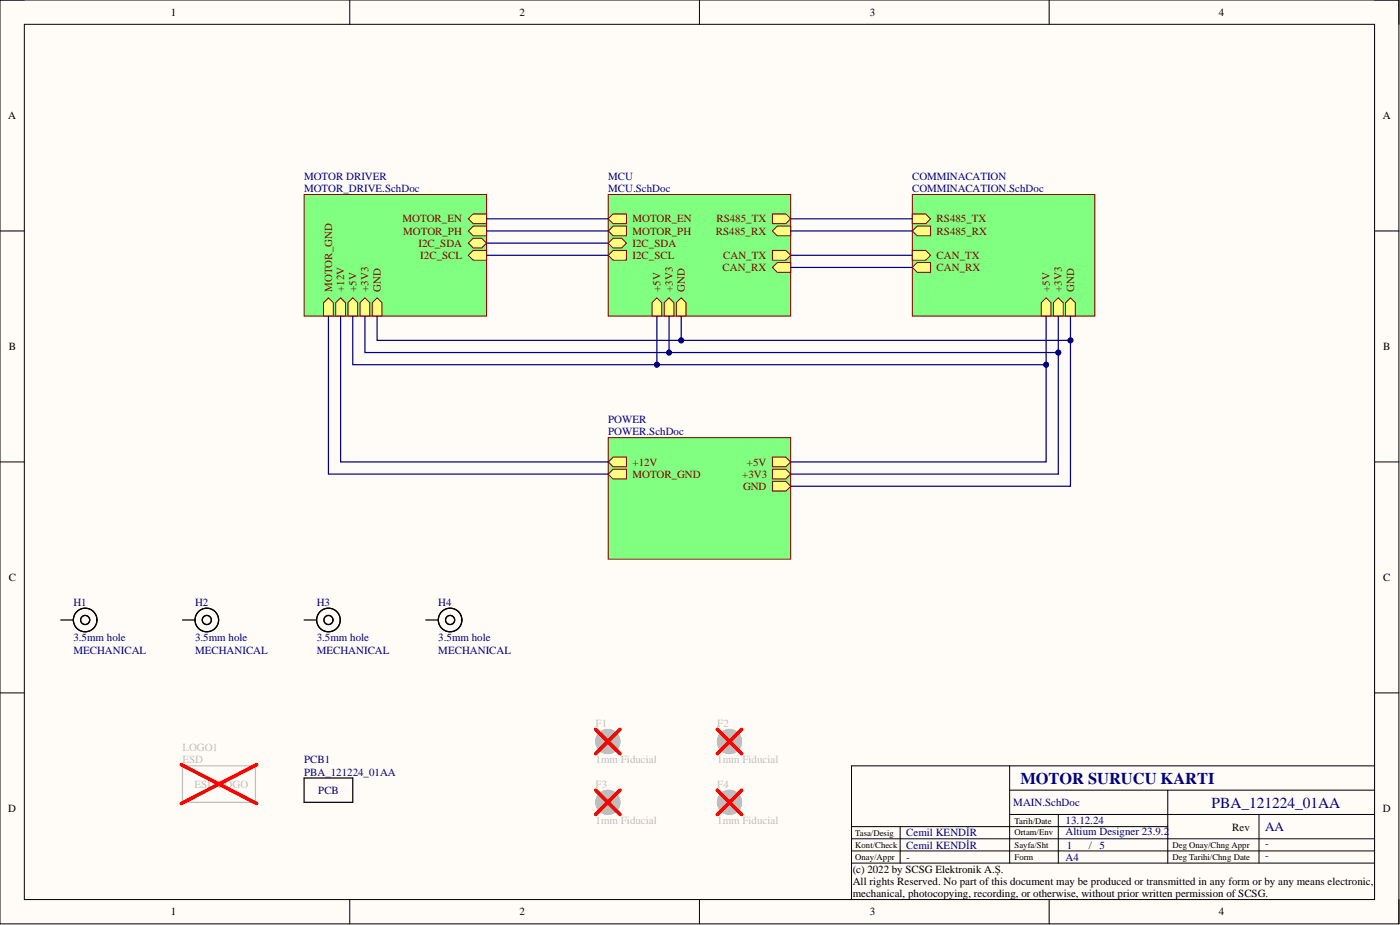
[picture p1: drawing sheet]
<svg xmlns="http://www.w3.org/2000/svg" width="292mm" height="193mm" viewBox="0 0 292 193" stroke-linecap="round" stroke-linejoin="round" font-family="sans-serif">
<path d="M0 0h291.9v192.7h-291.9z" fill-rule="evenodd" fill="#fffcf8"/>
<path d="M0 0h291.9v192.7h-291.9z" fill="none" stroke="#000" stroke-width=".21"/>
<path d="M5.1 5.1h281.7v182.6h-281.7z" fill-rule="evenodd" fill="#fffcf8"/>
<g fill="none" stroke="#000" stroke-width=".21">
<path d="M0 0h5.1M5.1 5.1h281.7v182.6h-281.7zM73 0v5.1M145.9 0v5.1M218.9 0v5.1M286.8 0h5.1v5.1M0 48.2h5.1M286.8 48.2h5.1M0 96.4h5.1M286.8 96.4h5.1M0 144.6h5.1M210.7 159.8v20.3"/>
<path d="M286.8 144.6h5.1M286.8 159.8h-109.1v27.9M177.7 177.5h109.1M177.7 175h109.1M177.7 172.4h65.9M187.8 172.4v7.7M210.7 169.9h76.1M210.7 164.8h76.1M220.8 169.9v10.2M243.6 164.8v15.3M262.7 169.9v10.2M73 187.7v5"/>
<path d="M145.9 187.7v5M177.7 180.1h109.1M218.9 187.7v5M291.9 187.7v5"/>
</g>
<path d="M38.1 159.8h15.2v7.6h-15.2z" fill="none" stroke="#bfbebc" stroke-width=".25"/>
<path d="M37.8 159.5l15.8 8.1M53.6 159.5l-15.8 8.1" fill="none" stroke="#f00" stroke-width=".76"/>
<circle cx="126.8" cy="167.4" r="2.54" fill="#bfbebc"/>
<circle cx="126.8" cy="167.4" r="2.54" fill="none" stroke="#bfbebc" stroke-width=".21"/>
<circle cx="126.8" cy="167.4" r="2.46" fill="none" stroke="#bfbebc" stroke-width=".25"/>
<path d="M124.3 164.8l5.1 5.1M129.4 164.8l-5.1 5.1" fill="none" stroke="#f00" stroke-width=".76"/>
<circle cx="152.2" cy="167.4" r="2.54" fill="#bfbebc"/>
<circle cx="152.2" cy="167.4" r="2.54" fill="none" stroke="#bfbebc" stroke-width=".21"/>
<circle cx="152.2" cy="167.4" r="2.46" fill="none" stroke="#bfbebc" stroke-width=".25"/>
<path d="M149.7 164.8l5 5.1M154.7 164.8l-5 5.1" fill="none" stroke="#f00" stroke-width=".76"/>
<circle cx="126.8" cy="154.7" r="2.54" fill="#bfbebc"/>
<circle cx="126.8" cy="154.7" r="2.54" fill="none" stroke="#bfbebc" stroke-width=".21"/>
<circle cx="126.8" cy="154.7" r="2.46" fill="none" stroke="#bfbebc" stroke-width=".25"/>
<path d="M124.3 152.2l5.1 5M129.4 152.2l-5.1 5" fill="none" stroke="#f00" stroke-width=".76"/>
<circle cx="152.2" cy="154.7" r="2.54" fill="#bfbebc"/>
<circle cx="152.2" cy="154.7" r="2.54" fill="none" stroke="#bfbebc" stroke-width=".21"/>
<circle cx="152.2" cy="154.7" r="2.46" fill="none" stroke="#bfbebc" stroke-width=".25"/>
<path d="M149.7 152.2l5 5M154.7 152.2l-5 5" fill="none" stroke="#f00" stroke-width=".76"/>
<path d="M63.5 162.3h10.1v5.1h-10.1z" fill="none" stroke="#000" stroke-width=".25"/>
<path d="M126.9 40.6h38.1v25.3h-38.1z" fill-rule="evenodd" fill="#80ff80"/>
<path d="M126.9 40.6h38.1v25.3h-38.1z" fill="none" stroke="#800000" stroke-width=".21"/>
<path d="M138.6 63.1l1-1 1 1v2.8h-2z" fill-rule="evenodd" fill="#ffff80"/>
<path d="M138.6 63.1l1-1 1 1v2.8h-2z" fill="none" stroke="#800000" stroke-width=".21"/>
<path d="M141.1 63.1l1-1 1 1v2.8h-2z" fill-rule="evenodd" fill="#ffff80"/>
<path d="M141.1 63.1l1-1 1 1v2.8h-2z" fill="none" stroke="#800000" stroke-width=".21"/>
<path d="M136 63.1l1.1-1 1 1v2.8h-2.1z" fill-rule="evenodd" fill="#ffff80"/>
<path d="M136 63.1l1.1-1 1 1v2.8h-2.1z" fill="none" stroke="#800000" stroke-width=".21"/>
<path d="M161.2 44.6h2.8l1 1-1 1.1h-2.8z" fill-rule="evenodd" fill="#ffff80"/>
<path d="M161.2 44.6h2.8l1 1-1 1.1h-2.8z" fill="none" stroke="#800000" stroke-width=".21"/>
<path d="M161.2 48.2l1-1h2.8v2h-2.8z" fill-rule="evenodd" fill="#ffff80"/>
<path d="M161.2 48.2l1-1h2.8v2h-2.8z" fill="none" stroke="#800000" stroke-width=".21"/>
<path d="M161.2 52.2h2.8l1 1.1-1 1h-2.8z" fill-rule="evenodd" fill="#ffff80"/>
<path d="M161.2 52.2h2.8l1 1.1-1 1h-2.8z" fill="none" stroke="#800000" stroke-width=".21"/>
<path d="M161.2 55.8l1-1h2.8v2h-2.8z" fill-rule="evenodd" fill="#ffff80"/>
<path d="M161.2 55.8l1-1h2.8v2h-2.8z" fill="none" stroke="#800000" stroke-width=".21"/>
<path d="M126.9 45.6l1-1h2.8v2.1h-2.8z" fill-rule="evenodd" fill="#ffff80"/>
<path d="M126.9 45.6l1-1h2.8v2.1h-2.8z" fill="none" stroke="#800000" stroke-width=".21"/>
<path d="M126.9 48.2l1-1h2.8v2h-2.8z" fill-rule="evenodd" fill="#ffff80"/>
<path d="M126.9 48.2l1-1h2.8v2h-2.8z" fill="none" stroke="#800000" stroke-width=".21"/>
<path d="M126.9 50.7l1-1h1.8l1 1-1 1h-1.8z" fill-rule="evenodd" fill="#ffff80"/>
<path d="M126.9 50.7l1-1h1.8l1 1-1 1h-1.8z" fill="none" stroke="#800000" stroke-width=".21"/>
<path d="M126.9 53.3l1-1.1h2.8v2.1h-2.8z" fill-rule="evenodd" fill="#ffff80"/>
<path d="M126.9 53.3l1-1.1h2.8v2.1h-2.8z" fill="none" stroke="#800000" stroke-width=".21"/>
<path d="M190.4 40.6h38v25.3h-38z" fill-rule="evenodd" fill="#80ff80"/>
<path d="M190.4 40.6h38v25.3h-38z" fill="none" stroke="#800000" stroke-width=".21"/>
<path d="M217.3 63.1l1-1 1 1v2.8h-2z" fill-rule="evenodd" fill="#ffff80"/>
<path d="M217.3 63.1l1-1 1 1v2.8h-2z" fill="none" stroke="#800000" stroke-width=".21"/>
<path d="M222.3 63.1l1-1 1.1 1v2.8h-2.1z" fill-rule="evenodd" fill="#ffff80"/>
<path d="M222.3 63.1l1-1 1.1 1v2.8h-2.1z" fill="none" stroke="#800000" stroke-width=".21"/>
<path d="M219.8 63.1l1-1 1 1v2.8h-2z" fill-rule="evenodd" fill="#ffff80"/>
<path d="M219.8 63.1l1-1 1 1v2.8h-2z" fill="none" stroke="#800000" stroke-width=".21"/>
<path d="M190.4 44.6h2.7l1.1 1-1.1 1.1h-2.7z" fill-rule="evenodd" fill="#ffff80"/>
<path d="M190.4 44.6h2.7l1.1 1-1.1 1.1h-2.7z" fill="none" stroke="#800000" stroke-width=".21"/>
<path d="M190.4 48.2l1-1h2.8v2h-2.8z" fill-rule="evenodd" fill="#ffff80"/>
<path d="M190.4 48.2l1-1h2.8v2h-2.8z" fill="none" stroke="#800000" stroke-width=".21"/>
<path d="M190.4 52.2h2.7l1.1 1.1-1.1 1h-2.7z" fill-rule="evenodd" fill="#ffff80"/>
<path d="M190.4 52.2h2.7l1.1 1.1-1.1 1h-2.7z" fill="none" stroke="#800000" stroke-width=".21"/>
<path d="M190.4 55.8l1-1h2.8v2h-2.8z" fill-rule="evenodd" fill="#ffff80"/>
<path d="M190.4 55.8l1-1h2.8v2h-2.8z" fill="none" stroke="#800000" stroke-width=".21"/>
<path d="M126.9 91.3h38.1v25.4h-38.1z" fill-rule="evenodd" fill="#80ff80"/>
<path d="M126.9 91.3h38.1v25.4h-38.1z" fill="none" stroke="#800000" stroke-width=".21"/>
<path d="M126.9 96.4l1-1h2.8v2h-2.8z" fill-rule="evenodd" fill="#ffff80"/>
<path d="M126.9 96.4l1-1h2.8v2h-2.8z" fill="none" stroke="#800000" stroke-width=".21"/>
<path d="M161.2 95.4h2.8l1 1-1 1h-2.8z" fill-rule="evenodd" fill="#ffff80"/>
<path d="M161.2 95.4h2.8l1 1-1 1h-2.8z" fill="none" stroke="#800000" stroke-width=".21"/>
<path d="M161.2 97.9h2.8l1 1-1 1h-2.8z" fill-rule="evenodd" fill="#ffff80"/>
<path d="M161.2 97.9h2.8l1 1-1 1h-2.8z" fill="none" stroke="#800000" stroke-width=".21"/>
<path d="M161.2 100.4h2.8l1 1-1 1.1h-2.8z" fill-rule="evenodd" fill="#ffff80"/>
<path d="M161.2 100.4h2.8l1 1-1 1.1h-2.8z" fill="none" stroke="#800000" stroke-width=".21"/>
<path d="M126.9 98.9l1-1h2.8v2h-2.8z" fill-rule="evenodd" fill="#ffff80"/>
<path d="M126.9 98.9l1-1h2.8v2h-2.8z" fill="none" stroke="#800000" stroke-width=".21"/>
<path d="M63.5 40.6h38v25.3h-38z" fill-rule="evenodd" fill="#80ff80"/>
<path d="M63.5 40.6h38v25.3h-38z" fill="none" stroke="#800000" stroke-width=".21"/>
<path d="M70 63.1l1.1-1 1 1v2.8h-2.1z" fill-rule="evenodd" fill="#ffff80"/>
<path d="M70 63.1l1.1-1 1 1v2.8h-2.1z" fill="none" stroke="#800000" stroke-width=".21"/>
<path d="M67.5 63.1l1-1 1 1v2.8h-2z" fill-rule="evenodd" fill="#ffff80"/>
<path d="M67.5 63.1l1-1 1 1v2.8h-2z" fill="none" stroke="#800000" stroke-width=".21"/>
<path d="M75.1 63.1l1-1 1.1 1v2.8h-2.1z" fill-rule="evenodd" fill="#ffff80"/>
<path d="M75.1 63.1l1-1 1.1 1v2.8h-2.1z" fill="none" stroke="#800000" stroke-width=".21"/>
<path d="M77.7 63.1l1-1 1 1v2.8h-2z" fill-rule="evenodd" fill="#ffff80"/>
<path d="M77.7 63.1l1-1 1 1v2.8h-2z" fill="none" stroke="#800000" stroke-width=".21"/>
<path d="M72.6 63.1l1-1 1 1v2.8h-2z" fill-rule="evenodd" fill="#ffff80"/>
<path d="M72.6 63.1l1-1 1 1v2.8h-2z" fill="none" stroke="#800000" stroke-width=".21"/>
<path d="M97.7 45.6l1-1h2.8v2.1h-2.8z" fill-rule="evenodd" fill="#ffff80"/>
<path d="M97.7 45.6l1-1h2.8v2.1h-2.8z" fill="none" stroke="#800000" stroke-width=".21"/>
<path d="M97.7 48.2l1-1h2.8v2h-2.8z" fill-rule="evenodd" fill="#ffff80"/>
<path d="M97.7 48.2l1-1h2.8v2h-2.8z" fill="none" stroke="#800000" stroke-width=".21"/>
<path d="M97.7 50.7l1-1h1.8l1 1-1 1h-1.8z" fill-rule="evenodd" fill="#ffff80"/>
<path d="M97.7 50.7l1-1h1.8l1 1-1 1h-1.8z" fill="none" stroke="#800000" stroke-width=".21"/>
<path d="M97.7 53.3l1-1.1h2.8v2.1h-2.8z" fill-rule="evenodd" fill="#ffff80"/>
<path d="M97.7 53.3l1-1.1h2.8v2.1h-2.8z" fill="none" stroke="#800000" stroke-width=".21"/>
<g fill="none" stroke="#000" stroke-width=".25">
<path d="M12.7 129.3h2.5"/>
<circle cx="17.8" cy="129.3" r=".95"/>
<circle cx="17.8" cy="129.3" r="2.46"/>
</g>
<path d="M68.5 65.9v33h58.4M71.1 65.9v30.5h55.8M139.6 65.9v7.6" fill="none" stroke="#000080" stroke-width=".25"/>
<circle cx="139.6" cy="73.5" r=".51" fill="#000080"/>
<circle cx="139.6" cy="73.5" r=".51" fill="none" stroke="#000080" stroke-width=".21"/>
<path d="M142.1 65.9v5.1" fill="none" stroke="#000080" stroke-width=".25"/>
<circle cx="142.1" cy="71" r=".51" fill="#000080"/>
<circle cx="142.1" cy="71" r=".51" fill="none" stroke="#000080" stroke-width=".21"/>
<path d="M137.1 65.9v10.2" fill="none" stroke="#000080" stroke-width=".25"/>
<circle cx="137.1" cy="76.1" r=".51" fill="#000080"/>
<circle cx="137.1" cy="76.1" r=".51" fill="none" stroke="#000080" stroke-width=".21"/>
<path d="M220.8 73.5v25.4h-55.8" fill="none" stroke="#000080" stroke-width=".25"/>
<circle cx="220.8" cy="73.5" r=".51" fill="#000080"/>
<circle cx="220.8" cy="73.5" r=".51" fill="none" stroke="#000080" stroke-width=".21"/>
<path d="M165 45.6h25.4M165 48.2h25.4M165 53.3h25.4M165 55.8h25.4M78.7 65.9v5.1h144.6" fill="none" stroke="#000080" stroke-width=".25"/>
<circle cx="223.3" cy="71" r=".51" fill="#000080"/>
<circle cx="223.3" cy="71" r=".51" fill="none" stroke="#000080" stroke-width=".21"/>
<circle cx="142.1" cy="71" r=".51" fill="#000080"/>
<circle cx="142.1" cy="71" r=".51" fill="none" stroke="#000080" stroke-width=".21"/>
<path d="M223.3 65.9v35.5h-58.3" fill="none" stroke="#000080" stroke-width=".25"/>
<circle cx="223.3" cy="71" r=".51" fill="#000080"/>
<circle cx="223.3" cy="71" r=".51" fill="none" stroke="#000080" stroke-width=".21"/>
<path d="M76.1 65.9v7.6h144.7v-7.6" fill="none" stroke="#000080" stroke-width=".25"/>
<circle cx="220.8" cy="73.5" r=".51" fill="#000080"/>
<circle cx="220.8" cy="73.5" r=".51" fill="none" stroke="#000080" stroke-width=".21"/>
<circle cx="139.6" cy="73.5" r=".51" fill="#000080"/>
<circle cx="139.6" cy="73.5" r=".51" fill="none" stroke="#000080" stroke-width=".21"/>
<path d="M73.6 65.9v10.2h144.7" fill="none" stroke="#000080" stroke-width=".25"/>
<circle cx="218.3" cy="76.1" r=".51" fill="#000080"/>
<circle cx="218.3" cy="76.1" r=".51" fill="none" stroke="#000080" stroke-width=".21"/>
<circle cx="137.1" cy="76.1" r=".51" fill="#000080"/>
<circle cx="137.1" cy="76.1" r=".51" fill="none" stroke="#000080" stroke-width=".21"/>
<path d="M218.3 65.9v30.5h-53.3" fill="none" stroke="#000080" stroke-width=".25"/>
<circle cx="218.3" cy="76.1" r=".51" fill="#000080"/>
<circle cx="218.3" cy="76.1" r=".51" fill="none" stroke="#000080" stroke-width=".21"/>
<path d="M101.5 45.6h25.4M101.5 48.2h25.4M101.5 50.7h25.4M101.5 53.3h25.4" fill="none" stroke="#000080" stroke-width=".25"/>
<g fill="none" stroke="#000" stroke-width=".25">
<path d="M38.1 129.3h2.5M63.5 129.3h2.5M88.8 129.3h2.6"/>
<circle cx="43.1" cy="129.3" r=".95"/>
<circle cx="43.1" cy="129.3" r="2.46"/>
<circle cx="68.5" cy="129.3" r=".95"/>
<circle cx="68.5" cy="129.3" r="2.46"/>
<circle cx="93.9" cy="129.3" r=".95"/>
<circle cx="93.9" cy="129.3" r="2.46"/>
</g>
<text font-size="3.4" fill="#000080" x="212.9" y="163.6">MOTOR SURUCU KARTI</text>
<text font-size="3.2" fill="#000080" x="252.8" y="168.5">PBA_121224_01AA</text>
<text font-size="2.7" fill="#000080" x="264" y="173.4">AA</text>
<g font-size="2.3">
<text x="35.6" y="3.3">1</text>
<text x="108.4" y="3.3">2</text>
<text x="181.5" y="3.3">3</text>
<text x="254.3" y="3.3">4</text>
<text x="1.7" y="24.9">A</text>
<text x="288.5" y="24.9">A</text>
<text x="1.8" y="73">B</text>
<text x="288.6" y="73">B</text>
<text x="1.8" y="121.2">C</text>
<text x="288.6" y="121.2">C</text>
<text x="1.7" y="169.4">D</text>
<text x="257.1" y="173.5">Rev</text>
<text x="288.5" y="169.4">D</text>
<text x="227.2" y="177">/</text>
<text x="177.9" y="182.1">(c) 2022 by SCSG Elektronik A.Ş.</text>
<text x="177.9" y="184.6">All rights Reserved. No part of this document may be produced or transmitted in any form or by any means electronic,</text>
<text x="35.6" y="191">1</text>
<text x="108.4" y="191">2</text>
<text x="177.9" y="187.2">mechanical, photocopying, recording, or otherwise, without prior written permission of SCSG.</text>
<text x="181.5" y="191">3</text>
<text x="254.3" y="191">4</text>
</g>
<g font-size="2.3" fill="#000080">
<text x="63.5" y="37.5">MOTOR DRIVER</text>
<text x="63.5" y="40.1">MOTOR_DRIVE.SchDoc</text>
<text x="126.9" y="37.5">MCU</text>
<text x="126.9" y="40.1">MCU.SchDoc</text>
<text x="190.4" y="37.5">COMMINACATION</text>
<text x="190.4" y="40.1">COMMINACATION.SchDoc</text>
<text x="126.9" y="88.3">POWER</text>
<text x="126.9" y="90.8">POWER.SchDoc</text>
<text x="15.3" y="126.4">H1</text>
<text x="40.7" y="126.4">H2</text>
<text x="66.1" y="126.4">H3</text>
<text x="91.5" y="126.4">H4</text>
<text x="15.3" y="136.4">MECHANICAL</text>
<text x="15.3" y="133.8">3.5mm hole</text>
<text x="40.7" y="136.4">MECHANICAL</text>
<text x="40.7" y="133.8">3.5mm hole</text>
<text x="66.1" y="136.4">MECHANICAL</text>
<text x="66.1" y="133.8">3.5mm hole</text>
<text x="91.5" y="136.4">MECHANICAL</text>
<text x="91.5" y="133.8">3.5mm hole</text>
<text x="63.5" y="159.3">PCB1</text>
<text x="63.5" y="161.8">PBA_121224_01AA</text>
<text x="66.4" y="165.6">PCB</text>
<text x="211.4" y="168.1">MAIN.SchDoc</text>
<text x="222.3" y="171.9">13.12.24</text>
<text x="189.1" y="177">Cemil KENDİR</text>
<text x="189.1" y="179.5">-</text>
<text x="189.1" y="174.5">Cemil KENDİR</text>
<text x="222.3" y="179.5">A4</text>
<text x="222.3" y="174.2">Altium Designer 23.9.2</text>
<text x="222.6" y="177">1</text>
<text x="229.4" y="177">5</text>
<text x="264" y="179.3">-</text>
<text x="264" y="176.8">-</text>
</g>
<g font-size="2.3" fill="#800000">
<text x="84" y="46.4">MOTOR_EN</text>
<text x="132" y="46.4">MOTOR_EN</text>
<text x="149.5" y="46.4">RS485_TX</text>
<text x="195.4" y="46.4">RS485_TX</text>
<text x="84.1" y="48.9">MOTOR_PH</text>
<text x="87.3" y="51.5">I2C_SDA</text>
<text x="132" y="48.9">MOTOR_PH</text>
<text x="132" y="51.5">I2C_SDA</text>
<text x="149.4" y="48.9">RS485_RX</text>
<text x="195.4" y="48.9">RS485_RX</text>
<text x="87.7" y="54">I2C_SCL</text>
<text x="132" y="54">I2C_SCL</text>
<text x="150.8" y="56.6">CAN_RX</text>
<text x="150.9" y="54">CAN_TX</text>
<text x="195.4" y="54">CAN_TX</text>
<text x="195.4" y="56.6">CAN_RX</text>
<text x="69.3" y="60.9" transform="rotate(-90 69.3 60.9)">MOTOR_GND</text>
<text x="71.8" y="60.9" transform="rotate(-90 71.8 60.9)">+12V</text>
<text x="74.4" y="60.9" transform="rotate(-90 74.4 60.9)">+5V</text>
<text x="76.9" y="60.9" transform="rotate(-90 76.9 60.9)">+3V3</text>
<text x="79.4" y="60.9" transform="rotate(-90 79.4 60.9)">GND</text>
<text x="137.8" y="60.9" transform="rotate(-90 137.8 60.9)">+5V</text>
<text x="140.4" y="60.9" transform="rotate(-90 140.4 60.9)">+3V3</text>
<text x="142.9" y="60.9" transform="rotate(-90 142.9 60.9)">GND</text>
<text x="219" y="60.9" transform="rotate(-90 219 60.9)">+5V</text>
<text x="221.6" y="60.9" transform="rotate(-90 221.6 60.9)">+3V3</text>
<text x="224.1" y="60.9" transform="rotate(-90 224.1 60.9)">GND</text>
<text x="132" y="97.1">+12V</text>
<text x="132" y="99.7">MOTOR_GND</text>
<text x="154.9" y="99.7">+3V3</text>
<text x="155.8" y="97.1">+5V</text>
<text x="155" y="102.2">GND</text>
</g>
<g font-size="2.3" fill="#bfbebc">
<text x="124.3" y="151.7">F1</text>
<text x="149.7" y="151.7">F2</text>
<text x="38.1" y="156.7">LOGO1</text>
<text x="38.1" y="159.3">ESD</text>
<text x="124.3" y="159.3">1mm Fiducial</text>
<text x="149.7" y="159.3">1mm Fiducial</text>
<text x="40.6" y="164.3">ESD LOGO</text>
<text x="124.3" y="164.3">F3</text>
<text x="149.7" y="164.3">F4</text>
<text x="124.3" y="171.9">1mm Fiducial</text>
<text x="149.7" y="171.9">1mm Fiducial</text>
</g>
<g font-size="1.8">
<text x="211.7" y="171.8">Tarih/Date</text>
<text x="178.4" y="174.4">Tasa/Desig</text>
<text x="178.4" y="176.9">Kont/Check</text>
<text x="178.4" y="179.4">Onay/Appr</text>
<text x="211.7" y="176.9">Sayfa/Sht</text>
<text x="211.7" y="179.4">Form</text>
<text x="211.7" y="174.1">Ortam/Env</text>
<text x="244.7" y="179.4">Deg Tarihi/Chng Date</text>
<text x="244.7" y="176.9">Deg Onay/Chng Appr</text>
</g>
</svg>
